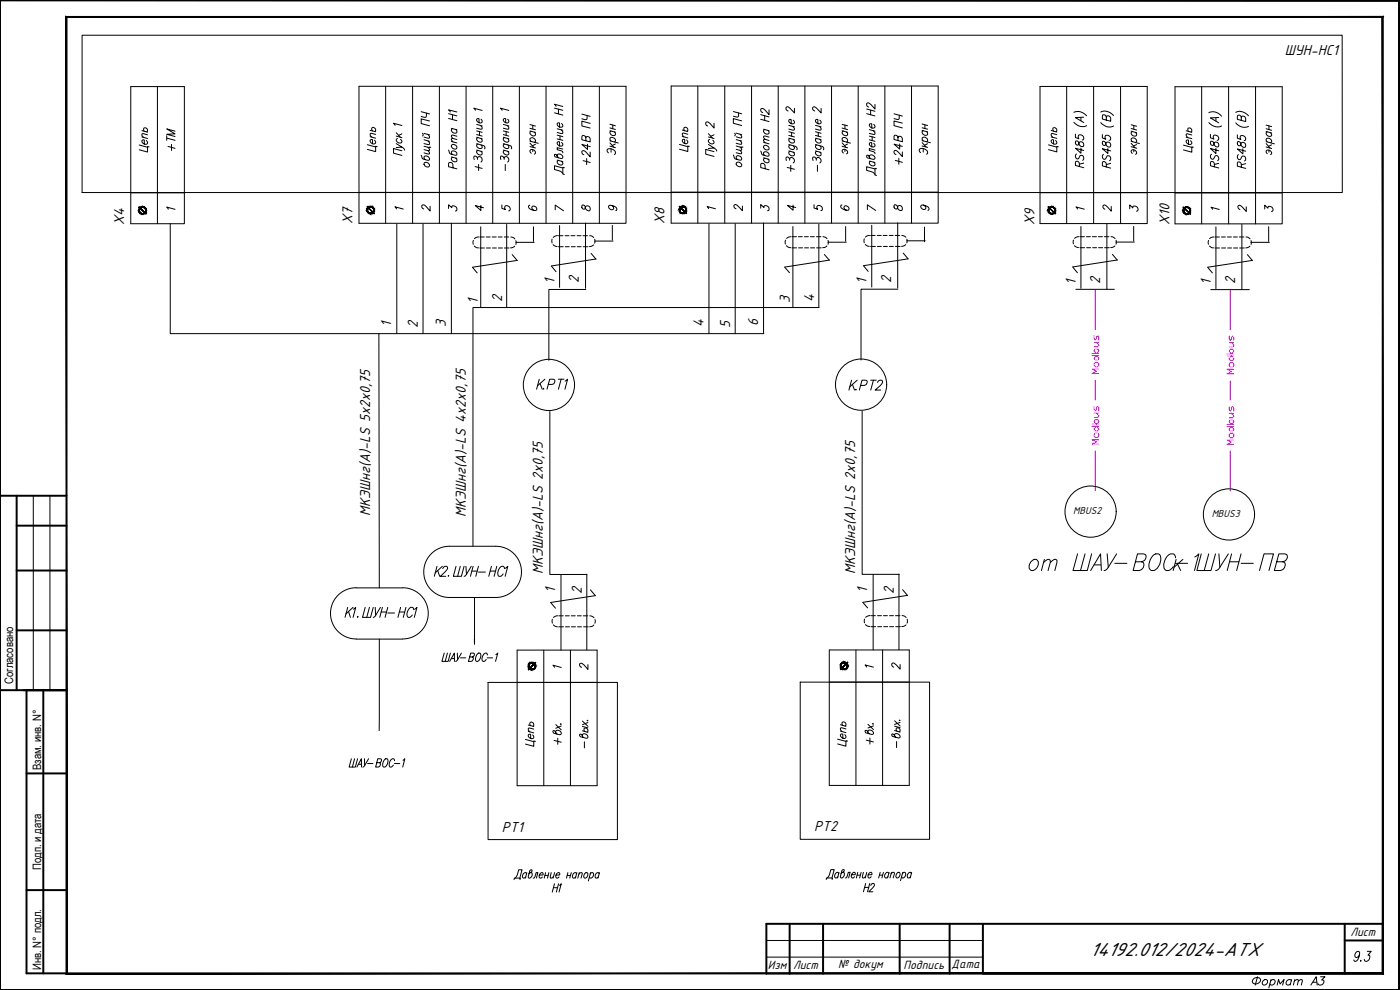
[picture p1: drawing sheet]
<svg xmlns="http://www.w3.org/2000/svg" width="420mm" height="297mm" viewBox="0 0 420 297" stroke-linecap="round" stroke-linejoin="round" font-family="sans-serif">
<!-- layer: 0 -->
<g fill="none" stroke="#000" stroke-width=".3">
<path d="M39.2 26h16.1v41.1h-16.1zM47.2 26v41.1M107.7 25.9h80.2v41.1h-80.2zM115.7 25.9v41.1M118.6 37.6l-.5-.6 2.5 .7M118.9 39.8l1.2 1.4M123.8 25.9v41.1M131.9 25.9v41.1M134.6 35.5l2.5 .7M134.6 34.1l2.5 .7M135.1 33.6l-.5-.6 2.5 .6M135.5 38.5l1.6 .4"/>
<path d="M135.8 38.6a.86 .86 0 0 0 0 1.1 .86 .86 0 0 0 1.1 .2l.2-.5-.3-.6M135.8 34.4v1.4M139.9 25.9v41.1M142.7 33.1l-.5-.6 2.5 .6M143 39.3l1.7 .4M143 37.3l1.7 .5M143.9 39.5v1.1M144.2 37.7l.4 .3v.8l-1.6-.3M144.4 35.8a.68 .68 0 0 1 .1 1.1 .68 .68 0 0 1-1.1-.3l-.4-.8 .5-.3 .3 .1v1.2M147.9 25.9v41.1M150.7 33.1l-.5-.6 2.5 .6M151 39.3l1.7 .4"/>
<path d="M151 37.3l1.7 .5M151.9 39.5v1.1M152.2 37.7l.4 .3v.8l-1.6-.3M152.4 35.8a.68 .68 0 0 1 .1 1.1 .68 .68 0 0 1-1.1-.3l-.4-.8 .5-.3 .3 .1v1.2M155.9 25.9v41.1M163.9 25.9v41.1M166.4 33.9l2.5 .6M166.4 32.5l2.5 .6M166.9 31.9l-.5-.6 2.5 .6M167.2 38.6l1.7 .5M167.6 32.8v1.4M168.4 38.9l.5 .7-.1 .5-1.6-.4"/>
<path d="M168.5 37.1a.64 .64 0 0 1 .3 .9 .97 .97 0 0 1-1.1 0 .97 .97 0 0 1-.4-1.1h.6v1.2M171.9 25.9v41.1M174.6 34.2l2.5 .7M176.2 34.7l-.1 1.1-.5 .1-1-.3M177.1 37l-2.5-.6v1.4l2.5 .6M179.9 25.9v41.1M183 39.2l1.7 .5M183 37.3l1.7 .4M183 38.4l1.7 .4M183.4 39.3a.84 .84 0 0 0-.1 1.2 .84 .84 0 0 0 1.2 .1l.2-.5-.3-.5M183.9 37.5v1.1M201.4 25.8h80.2v41.2h-80.2z"/>
<path d="M209.4 25.8v41.2M214.3 37v1.4l-1.2-1.3-.8-.5a.62 .62 0 0 0-.5 .6 .62 .62 0 0 0 .6 .6M217.5 25.8v41.2M220.1 33.5l2.5 .6M220.5 39.9l.2 .4-.2 .5M220.9 39.9l1.7 .5M221.7 33.9v.9l-.3 .3-1.3-.2M222.6 36.3l-2.5-.7v1.4l2.5 .7M225.6 25.8v41.2M228.3 35.8l2.5 .7M228.3 34.4l2.5 .7M229.2 38.8l1.6 .4"/>
<path d="M229.5 38.8a.51 .51 0 0 0-.2 .9l.2 .3 1 .2 .3-.3-.3-.8M229.5 34.7v1.4M230.8 33v1.4l-1.5-1.6-.9-.2-.1 .6 .6 .6M233.6 25.8v41.2M236.7 39.5l1.7 .5M236.7 37.6l1.7 .4M237.6 39.7v1.2M237.9 37.9l.5 .7-.1 .4-1.6-.3M238 36.1a.63 .63 0 0 1 .3 .9 .97 .97 0 0 1-1.1 0 .97 .97 0 0 1-.3-1.1h.5v1.2M238.4 32.5v1.4l-1.5-1.6-.8-.2-.2 .7 .6 .5M241.6 25.8v41.2M244.7 39.5l1.7 .5"/>
<path d="M244.7 37.6l1.7 .4M245.6 39.7v1.2M245.9 37.9l.5 .7-.1 .4-1.6-.3M246 36.1a.63 .63 0 0 1 .3 .9 .97 .97 0 0 1-1.1 0 .97 .97 0 0 1-.3-1.1h.5v1.2M246.4 32.5v1.4l-1.5-1.6-.8-.2-.2 .7 .6 .5M249.6 25.8v41.2M257.6 25.8v41.2M260.1 34.1l2.5 .7M260.1 32.7l2.5 .7M260.9 38.9l1.7 .5M261.3 33v1.4M262.1 39.2l.5 .7-.1 .4-1.6-.3"/>
<path d="M262.2 37.3a.64 .64 0 0 1 .3 1 .97 .97 0 0 1-1.1-.1 .97 .97 0 0 1-.4-1h.6v1.2M262.6 31.3v1.4l-1.2-1.3-.8-.6a.65 .65 0 0 0-.5 .7 .65 .65 0 0 0 .6 .6M265.6 25.8v41.2M268.3 34.1l2.5 .7M269.9 34.6v.9l-.3 .3-1.3-.2M270.8 36.9l-2.5-.6v1.4l2.5 .7M273.6 25.8v41.2M276.7 39.1l1.7 .5M276.7 37.2l1.7 .5M276.7 38.3l1.7 .5M277.1 39.2a.86 .86 0 0 0-.1 1.2 .86 .86 0 0 0 1.2 .1l.2-.5-.4-.5M277.6 37.5v1.1"/>
<path d="M312.1 25.9h32.2v41.2h-32.2zM320.1 25.9v41.2M322.3 36.7a3.2 3.2 0 0 0 3.8 1M322.3 33.7a3.1 3.1 0 0 1 3.8 1M324.4 35.2v1M325.2 35.2l-2.5 .1 2.5 1.5M328.2 25.9v41.2M330.4 36.8a3.1 3.1 0 0 0 3.8 1M330.4 33.6a3.1 3.1 0 0 1 3.8 1.1M332 35.1l-.4-.6-.6-.1-.2 .4v.9l2.5 .7v-.9l-.4-.7-.8 .1-.1 1.2M336.3 25.9v41.2M352.6 26h32.2v41.2h-32.2z"/>
<path d="M360.6 26v41.2M362.8 36.8a3.2 3.2 0 0 0 3.8 1M362.8 33.8a3.1 3.1 0 0 1 3.8 1.1M364.9 35.3v1M365.8 35.2l-2.5 .2 2.5 1.5M368.7 26v41.2M370.9 36.9a3.1 3.1 0 0 0 3.8 1M370.9 33.7a3.1 3.1 0 0 1 3.8 1M372.5 35.2l-.4-.6h-.6l-.2 1.2 2.5 .7v-1l-.4-.6-.7 .1-.2 1.1M376.8 26v41.2M39.2 57.9h16.1M107.7 57.7h80.2"/>
<path d="M118.9 43.1l1.7 1-1.7 .2M118.9 40.8l1.7 .5M119.3 41.6l-.3 .1a.93 .93 0 0 0 .5 1.1 .93 .93 0 0 0 1.1-.2l-.4-.8M120.6 45.2l-2.5-.6v1.4l2.5 .6M120.6 44.1l.5 .3 .3 .7M120.6 40.2l-1 .4M134.6 45l.6 1.2 1.7 .4a.8 .8 0 0 0-.3-1.2 .8 .8 0 0 0-1.1 .5l.3 .5M135.5 47.1l1.6 .4M135.5 42.4l1.6 .5M135.6 43.5a.86 .86 0 0 1 1.2 .1 .86 .86 0 0 1 0 1.1l-1-.2a.66 .66 0 0 1-.2-1zM135.8 47.2a.86 .86 0 0 0 0 1.1 .86 .86 0 0 0 1.1 .2l.2-.6-.3-.5M135.9 50.4l-.2-1.4-.6-.3-.4 .1-.1 1.2 2.5 .7"/>
<path d="M137.1 41.9l-1.5-.3-.1 .3 .4 .7M137.1 40.9l-1.5-.4-.1 .4 .4 .7M142.3 47.9v-1.1a.81 .81 0 0 1 1 .6 .82 .82 0 0 1 1.3 0 .82 .82 0 0 1-.2 1.2M142.6 50l2.1 .5M143 43.1l2.3 .7 .2 .4-.1 .4M143 45l1.7 .5M143 41.2l1.7 .4M143 40.4l1.7 .4M143.3 47.4v.4M143.4 45.1a.84 .84 0 0 0-.1 1.2 .84 .84 0 0 0 1.2 .1l.2-.5-.3-.5M143.4 43.2l-.1 .1a.87 .87 0 0 0 .1 1.2 .87 .87 0 0 0 1.2-.1l.1-.4-.3-.5M143.4 41.3a.84 .84 0 0 0-.1 1.1 .84 .84 0 0 0 1.2 .2l.2-.6-.3-.4"/>
<path d="M143.6 49.3v1.9M150.3 47.9v-1.1l.5 .1 .5 .5a.82 .82 0 0 1 1.3 0 .82 .82 0 0 1-.2 1.2M151 43.1l2.3 .7 .2 .4-.1 .4M151 45l1.7 .5M151 41.2l1.7 .4M151 40.4l1.7 .4M151.3 47.4v.4M151.4 45.1a.84 .84 0 0 0-.1 1.2 .84 .84 0 0 0 1.2 .1l.2-.5-.3-.5M151.4 43.2l-.1 .1a.87 .87 0 0 0 .1 1.2 .87 .87 0 0 0 1.2-.1l.1-.4-.3-.5M151.4 41.3a.84 .84 0 0 0-.1 1.1 .84 .84 0 0 0 1.2 .2l.2-.6-.3-.4M151.6 49.3v1.9M167.2 46.8v-.3a.93 .93 0 0 1 1.2-.2 .93 .93 0 0 1 .4 1.1l-.4 .2-1.8-.5-.1-.8a.77 .77 0 0 1 .8 .8l.3 .2"/>
<path d="M167.2 48l1.7 .5M167.2 40.5l1.7 .5M167.2 41.7l1.7 .4M167.6 48.1a.84 .84 0 0 0-.1 1.2 .84 .84 0 0 0 1.2 .1l.2-.5-.4-.5M168.1 40.8v1.1M168.5 42.7a.63 .63 0 0 1 .3 1 .97 .97 0 0 1-1.1 0 .97 .97 0 0 1-.4-1.1h.6v1.2M168.9 50.4l-2.5-.7v1.2a3.2 3.2 0 0 1 2.5 1.1M168.9 44.7l-1.7-.4v.6l1.6 .5 .1 .5M169.4 50.3l-.5-.1v2l.5 .2M175 48.2l2.1 .6M175.8 41.3l-.2-.4-.7-.2-.3 .3v.9l2.5 .7v-.9l-.4-.7h-.8l-.1 1.2M176.1 47.6v1.8"/>
<path d="M176.3 43.3v1.5l-1.7-1.5 2.5 .7M177.1 45.6v1.5l-1.2-1.4-.8-.5-.5 .3v.4l.6 .5M182.6 45.9a.75 .75 0 0 1-.3-1.1 1.52 1.52 0 0 1 2.3 1.4l-.2 .1M183 43.8l1.7 .5M183 42.9l1.2 1.3M183 42.2l2.5 .7M183.4 42.3a.61 .61 0 0 1-.4-.5 .61 .61 0 0 1 .4-.6l.6 .1a.79 .79 0 0 1 .6 1.1l-.2 .2M183.4 44.6v1.1M184.7 43.2l-.9 .4M201.4 57.6h80.2M212.6 43.3l1.7 1.1-1.7 .2M212.6 41.1l1.7 .5"/>
<path d="M212.6 40.1l1.2 1.3M213 41.8l-.3 .1a.93 .93 0 0 0 .4 1.1 .93 .93 0 0 0 1.2-.1l-.4-.8M214.3 45.5l-2.5-.7v1.5l2.5 .6M214.3 44.4l.7 .6 .1 .3M214.3 40.5l-1 .4M220.1 46.5l.6 1.2 1.7 .3a.88 .88 0 0 0-.3-1.1 .88 .88 0 0 0-1.2 .1l.4 .8M220.9 43.8l1.7 .5v-.2h.4M220.9 41.9l1.7 .4M221.1 48.8a.94 .94 0 0 1 1.1 0 .94 .94 0 0 1 .3 1.1 .94 .94 0 0 1-1.1 0 .94 .94 0 0 1-.3-1.1zM222.1 45.1l.5 .6-.1 .4-1.6-.3M222.1 44.1l.5 .6-.1 .4-1.6-.3M222.1 42.2l.5 .6-.1 .5-1.6-.3"/>
<path d="M222.1 40.3l.5 .6-.1 .5-1.6-.4M228.3 45.3l.6 1.2 1.7 .3a.82 .82 0 0 0-.3-1.2 .82 .82 0 0 0-1.1 .5l.3 .5M229.2 47.4l1.6 .4M229.2 42.7l1.6 .5M229.3 43.8a.97 .97 0 0 1 1.1 0 .97 .97 0 0 1 .3 1.1 .95 .95 0 0 1-1.1-.1 .95 .95 0 0 1-.3-1zM229.5 47.4a.51 .51 0 0 0-.2 .9l.2 .3 1 .2 .3-.3-.3-.8M229.6 50.6l-.2-1.3-1-.2-.1 1.2 2.5 .7M230.8 42.1l-1.5-.3-.1 .4 .4 .6M230.8 41.1l-1.5-.3-.1 .4 .4 .6M236 48.2l-.1-.8a.48 .48 0 0 1 .8-.1l.3 .4a.82 .82 0 0 1 1.2-.2 .82 .82 0 0 1 .1 1.2l-.3 .2M236.3 50.2l2.1 .6M236.7 43.4l2.3 .7 .2 .3-.1 .5"/>
<path d="M236.7 45.3l1.7 .4M236.7 41.5l1.7 .4M236.7 40.6l1.7 .5M237 47.7v.4M237.1 45.4l-.2 .1a.93 .93 0 0 0 .4 1.1 .93 .93 0 0 0 1.1-.1l-.4-.8M237.1 43.5h-.1a.81 .81 0 0 0 .3 1.2 .81 .81 0 0 0 1.1-.5l-.4-.5M237.1 41.6l-.2 .1a.93 .93 0 0 0 .4 1.1 .93 .93 0 0 0 1.1-.2l-.4-.8M237.3 49.6v1.8M244 48.2l-.1-.8a.48 .48 0 0 1 .8-.1l.3 .4a.82 .82 0 0 1 1.2-.2 .82 .82 0 0 1 .1 1.2l-.3 .2M244.7 43.4l2.3 .7 .2 .3-.1 .5M244.7 45.3l1.7 .4M244.7 41.5l1.7 .4"/>
<path d="M244.7 40.6l1.7 .5M245 47.7v.4M245.1 45.4l-.2 .1a.93 .93 0 0 0 .4 1.1 .93 .93 0 0 0 1.1-.1l-.4-.8M245.1 43.5h-.1a.81 .81 0 0 0 .3 1.2 .81 .81 0 0 0 1.1-.5l-.4-.5M245.1 41.6l-.2 .1a.93 .93 0 0 0 .4 1.1 .93 .93 0 0 0 1.1-.2l-.4-.8M245.3 49.6v1.8M260.9 47.1a.87 .87 0 0 1 1.1-.6 .87 .87 0 0 1 .6 1l-.5 .3-1.8-.4-.1-.8a.77 .77 0 0 1 .8 .7l.3 .3M260.9 48.3l1.7 .5M260.9 40.8l1.7 .5M260.9 41.9l1.7 .5M261.3 48.4l-.3 .1a.93 .93 0 0 0 .4 1.1 .93 .93 0 0 0 1.2-.1l-.4-.8M261.7 41v1.1"/>
<path d="M262.2 43a.64 .64 0 0 1 .3 1 .97 .97 0 0 1-1.1-.1 .97 .97 0 0 1-.4-1l.6-.1v1.3M262.6 50.7l-2.5-.7v1.1a2.97 2.97 0 0 1 2.5 1.2M262.6 45l-1.7-.4v.6l1.6 .5 .1 .4M263.1 50.6l-.5-.1v2l.5 .1M268.7 48.1l2.1 .6M269.5 41.3l-.2-.5-.7-.2-.3 .3v1l2.5 .6v-.9l-.5-.6h-.7l-.1 1.2M269.7 47.5v1.8M270 43.2v1.5l-1.7-1.4 2.5 .6M270.8 45.6v1.4l-1.2-1.3-.8-.6a.65 .65 0 0 0-.5 .7 .65 .65 0 0 0 .6 .6M276.3 45.8a.68 .68 0 0 1-.4-.6 .68 .68 0 0 1 .4-.6 1.7 1.7 0 0 1 2.1 1.4l-.4 .3M276.7 43.8l1.7 .4M276.7 42.8l1.2 1.3"/>
<path d="M276.7 42.2l2.5 .6M277.1 42.3a.62 .62 0 0 1-.4-.6 .62 .62 0 0 1 .4-.5 .84 .84 0 0 1 1.1 .2 .84 .84 0 0 1-.2 1.1M277.1 44.6v1M278.4 43.1l-.9 .5M312.1 57.8h32.2M322.7 40.2v1.1l1.1 .3-.1-.1a.66 .66 0 0 1-.1-.9 .66 .66 0 0 1 .9-.1 .77 .77 0 0 1 .7 .6 .77 .77 0 0 1-.4 .9M322.9 42.3a.72 .72 0 0 0-.1 .9 .72 .72 0 0 0 .8 .3 .83 .83 0 0 1 1.1-.9 .83 .83 0 0 1 .3 1.4l-.6-.1-.5-.4-.3-1zM323.1 46.2a.7 .7 0 0 0-.3 1 .7 .7 0 0 0 1 .2l.4-.7a.81 .81 0 0 1 1 .4 .81 .81 0 0 1-.3 1M323.9 50l-.1-1.3-.3-.3-.6 .1-.2 1.1 2.5 .7M324.4 44.4v1.6l-1.7-1.5 2.5 .7M325.2 48.9l-1.3 .4M330.8 40.4v1l1.1 .4a.72 .72 0 0 1-.1-1.2 .72 .72 0 0 1 1.2 .2 .76 .76 0 0 1 .1 1.3h-.2"/>
<path d="M331 42.4a.73 .73 0 0 0-.2 .9 .73 .73 0 0 0 .8 .3 .88 .88 0 0 1 1.1-1 .88 .88 0 0 1 .5 1.4 1.27 1.27 0 0 1-1.6-1.4zM331.2 46.3a.74 .74 0 0 0-.4 1 .74 .74 0 0 0 1 .4l.5-.9a.78 .78 0 0 1 1 .4 .78 .78 0 0 1-.3 1M332 50.1l-.1-1.3-.9-.3-.2 .3v1l2.5 .6M332.5 44.6v1.4l-1.7-1.4 2.5 .7M333.3 49l-1.3 .4M352.6 57.9h32.2M363.3 40.3v1l1 .4-.1-.1a.64 .64 0 0 1 0-.7 .64 .64 0 0 1 .6-.4 .83 .83 0 0 1 .9 .6 .83 .83 0 0 1-.4 1M363.4 42.4a.78 .78 0 0 0 .5 1.2h.2a.83 .83 0 0 1 1.1-.9 .83 .83 0 0 1 .3 1.4l-.6-.1-.5-.4-.3-1zM363.6 46.3a.7 .7 0 0 0-.3 1 .7 .7 0 0 0 1 .2l.4-.7a.79 .79 0 0 1 1 .4 .79 .79 0 0 1-.3 1M364.4 50.1l-.2-1.4-.8-.2-.1 1.2 2.5 .7M364.9 44.5v1.5l-1.6-1.4 2.5 .6M365.8 49l-1.4 .3"/>
<path d="M371.3 40.5v1l1.1 .4a.72 .72 0 0 1 0-1.2 .72 .72 0 0 1 1.1 .2 .76 .76 0 0 1 .1 1.2l-.2 .1M371.5 42.5a.74 .74 0 0 0-.1 .9 .74 .74 0 0 0 .8 .3 .83 .83 0 0 1 1.1-.9 .83 .83 0 0 1 .3 1.4l-.8-.2-.6-1.3zM371.7 46.4a.74 .74 0 0 0-.3 1 .74 .74 0 0 0 .9 .4l.5-.9a.78 .78 0 0 1 1 .4 .78 .78 0 0 1-.3 1M372.5 50.2l-.1-1.3-.8-.3-.3 .3v1l2.5 .6M373 44.6v1.6l-1.7-1.5 2.5 .7M373.8 49.1l-1.3 .4M142.1 72.1l-.1 1.2M142.3 73.8l.7 .5 .6 .1M143.6 71.1l-1.2 .5M144 74.4h1.4M144 71.1h1.3M145.9 71.1h1.2"/>
<path d="M146 74.4h1.2M147.7 71.1h1.2M147.8 74.4h1.2M149.5 71.1h1.2M149.6 74.4h1.2M151.3 71.1h1.4M151.4 74.4h1.4M153.3 71.1l.9 .3 .3 .3M153.7 76.4l1.5 1.7M154.5 73.9l-1.3 .5M154.8 72.7h5.5M154.8 72.2v1.1"/>
<path d="M155.2 78.1l-13.3 2.1M165.4 79.8l1.5 1.7M165.7 71.7v1.2M166 73.4l1.2 .6M167.3 70.7l-1.3 .5M167.6 74h1.4M167.6 70.7h1.4M169.6 70.7h1.2M169.6 74h1.2M171.4 70.7h1.2M171.4 74h1.2M173.2 70.7h1.2"/>
<path d="M173.2 74h1.2M175 70.7h1.3M175 74h1.4M177 70.7l.5 .1 .7 .5M177.4 76l1.5 1.7-13.3 2.1M178.1 73.5l-1.2 .5M178.4 72.3h5.6M178.5 71.8l-.1 1.2M235.8 72l-.1 1.2M236 73.7l.6 .5 .7 .1M237.3 71l-.6 .1-.6 .5M237.7 74.4h1.4"/>
<path d="M237.7 71h1.3M239.6 71h1.2M239.6 74.4h1.3M241.4 71h1.2M241.5 74.4h1.2M243.2 71h1.2M243.2 74.4h1.3M245 71h1.4M245.1 74.4h1.4M247 71l.9 .3 .3 .3M247.4 76.4l1.5 1.6M248.2 73.8l-.7 .4-.6 .1"/>
<path d="M248.5 72.7h5.5M248.5 72.1v1.2M248.9 78l-13.3 2.1M259.1 79.7l1.5 1.7M259.4 71.7v1.1M259.7 73.3l.6 .5 .6 .1M261 70.6l-1.3 .5M261.3 73.9h1.4M261.3 70.6h1.3M263.3 70.6h1.2M263.3 73.9h1.2M265 70.6h1.2"/>
<path d="M265.1 73.9h1.2M266.9 70.6h1.2M266.9 73.9h1.2M268.6 70.6h1.4M268.7 73.9h1.4M270.6 70.6l1.3 .6M271.1 75.9l1.4 1.8-13.3 2M271.8 73.4l-1.2 .5M272.1 72.2h5.6M272.2 71.7l-.1 1.2M322.2 72v1.2M322.5 73.7l1.2 .6"/>
<path d="M323.8 71l-1.3 .5M324.1 74.3h1.4M324.1 71h1.4M326.1 71h1.1M326.1 74.3h1.2M327.8 71h1.3M327.9 74.3h1.2M329.6 71h1.2M329.7 74.3h1.2M331.4 71h1.4M331.5 74.3h1.4M333.4 71l.6 .1 .6 .5"/>
<path d="M333.8 76.3l1.5 1.7-13.3 2.1M334.6 73.8l-1.3 .5M334.9 72.6h5.5M334.9 72.1v1.2M362.7 72.1v1.2M363 73.8l.6 .5 .6 .1M364.3 71.1l-1.3 .5M364.6 74.4h1.4M364.6 71.1h1.4M366.6 71.1h1.1M366.6 74.4h1.2M368.3 71.1h1.3"/>
<path d="M368.4 74.4h1.2M370.2 71.1h1.1M370.2 74.4h1.2M371.9 71.1h1.4M372 74.4h1.4M373.9 71.1l.6 .1 .7 .5M374.4 76.4l1.4 1.7M375.1 73.9l-1.3 .5M375.4 72.7h5.6M375.5 72.2v1.1M375.9 78.1l-13.4 2.1M141.8 80.2l1.4 1.7"/>
<path d="M235.5 80.1l1.4 1.7M321.9 80.1l1.4 1.7M322.9 86.8h11.5M362.4 80.2l1.5 1.7M363.4 86.9h11.5M161.8 113.8l-.8 3M162.1 115.1l.6 1.7M163.2 116.5l-.2 .2h.2M163.5 113.8l-2.2 2M164.5 115.3h1.2a.85 .85 0 0 0 .7-.6 .85 .85 0 0 0-.3-.9h-1.1l-.8 3M167.6 113.8h1.6M168.4 113.8l-.8 3"/>
<path d="M169.6 114.4l.7-.6-.8 3M106.9 176.4h13.9M106.9 176.3a7.7 7.7 0 0 0-7.7 7.7 7.7 7.7 0 0 0 7.7 7.7M120.8 176.3a7.7 7.7 0 0 1 7.7 7.7 7.7 7.7 0 0 1-7.7 7.7M129.3 166.3l2.1-1.6 2.6-.7 14.8-.1a7.7 7.7 0 0 1 7.7 7.7 7.7 7.7 0 0 1-7.7 7.7h-13.9a7.7 7.7 0 0 1-7.1-4.7 7.7 7.7 0 0 1 1.5-8.3zM177.2 177l1.4 1.7M178.7 178.7l-13.3 2M270.9 176.9l1.5 1.7-13.4 2.1M104.4 182.2l-.9 3M104.6 183.5l.6 1.7M106 182.2l-2.2 2M106 182.8l.8-.6-.8 3"/>
<path d="M106.9 191.8h13.9M107.4 184.9l-.1 .3 .2-.1M109.6 182.2l-.8 3h2.4l.8-3M110.9 182.2l-.8 3M112.6 182.2l.1 2.4M114.2 182.2l-1.6 2.7-.6 .3M114.4 183.6h1.6M114.8 182.2l-.8 3M116.4 182.2l-.8 3M116.4 183.9h2M119.8 183.6h1.7M120.2 182.2l-.8 3"/>
<path d="M121.8 182.2l-.8 3M124.2 183l-.1-.3a.84 .84 0 0 0-.9-.5 .84 .84 0 0 0-.6 .8l-.3 .4a1.51 1.51 0 0 0 .2 1.8h.5l.7-.7M124.4 182.8l.7-.6-.8 3M155.2 195.1h24v40.6h-24zM163.2 195.1v40.6M165.2 180.7l1.5 1.8M165.8 185.8v1.2M166.1 187.5l1.2 .6M167.4 184.8l-1.3 .5M167.7 188.1h1.4M167.7 184.8h1.3M169.7 184.8h1.2"/>
<path d="M169.7 188.1h1.2M171.2 195.1v40.6M171.4 184.8h1.2M171.5 188.1h1.2M173.3 184.8h1.2M173.3 188.1h1.2M175 184.8h1.4M175.1 188.1h1.4M177 184.8l.6 .1 .7 .5M178.2 187.5l-.4 .4-.8 .2M178.6 185.9l-.1 1.1M248.9 195h24v40.7h-24z"/>
<path d="M256.9 195v40.7M258.9 180.7l1.5 1.7M259.5 185.7v1.2M259.8 187.4l1.2 .6M261.1 184.7l-1.3 .5M261.4 188h1.4M261.4 184.7h1.3M263.4 184.7h1.1M263.4 188h1.2M264.9 195v40.7M265.1 184.7h1.2M265.2 188h1.2"/>
<path d="M267 184.7h1.1M267 188h1.2M268.7 184.7h1.4M268.8 188h1.4M270.7 184.7l1.2 .6M271.9 187.5l-1.3 .5M272.2 185.8v1.2M146.5 204.8h38.8v47.1h-38.8zM155.2 204.8h24M166.8 219.7a.85 .85 0 0 1 1-.6 .85 .85 0 0 1 .6 1.1l-.4 .3-1.8-.5-.3-.7 .4-.1 .2 .2 .6 .8M166.8 217.4l1.6 1.6M168.3 217.2l.1 .1-.2-.1"/>
<path d="M168.4 217.8l-1.6 .7M174.8 219.3l1.6 .4M174.8 218l1.6 .4M174.8 216.4l1.6 1.5M175.5 219.5a.63 .63 0 0 1 .1-1.1 .63 .63 0 0 1 .8 .6l-.2 .7M176.3 216.1l.1 .1h-.2M176.4 216.8l-1.6 .7M240.2 204.7h38.8v47.1h-38.8zM248.9 204.7h24M260.5 219.7v-.3a.91 .91 0 0 1 1.1-.2 .91 .91 0 0 1 .4 1.1l-2.1-.4-.3-.7 .6 .1 .6 .9M260.5 217.3l1.6 1.6M262 217.1l.1 .1h-.2"/>
<path d="M262.1 217.8l-1.6 .6M268.5 219.2l1.6 .5M268.5 217.9l1.6 .4M268.5 216.3l1.6 1.5M269.2 219.4l-.1-.1a.6 .6 0 0 1 .2-1 .6 .6 0 0 1 .8 .6v.5l-.2 .2M270 216.1l.1 .1-.2-.1M270.1 216.7l-1.6 .7M166.3 222.2l2.1 .5M167.4 221.5v1.8M174.8 220.8a.85 .85 0 0 1 1-.6 .85 .85 0 0 1 .6 1l-.4 .3-1.8-.4-.3-.7 .4-.2 .2 .2 .6 .9M175.4 222.6v1.8M260 222.1l2.1 .5"/>
<path d="M261.1 221.4v1.9M268.5 220.7v-.3a.91 .91 0 0 1 1.1-.1 .91 .91 0 0 1 .4 1l-2.1-.3-.3-.7 .6 .1 .6 .8M269.1 222.5v1.8"/>
<circle cx="42.8" cy="63.1" r="1"/>
<circle cx="111.3" cy="63" r="1"/>
<circle cx="204.9" cy="63" r="1"/>
<circle cx="315.7" cy="63.1" r="1"/>
<circle cx="356.2" cy="63.2" r="1.01"/>
<circle cx="159.7" cy="199.9" r=".99"/>
<circle cx="253.3" cy="199.8" r="1"/>
</g>
<path d="M43.8 63.1l-.1 .5M112.3 63.1l-.2 .4M206 63l-.2 .4M316.7 63.1l-.1 .4M357.2 63.2l-.1 .4M159.6 198.9l.5 .1M253.3 198.8l.5 .1" fill="none" stroke="#fff" stroke-width=".3"/>
<g fill="#fff" stroke="#fff" stroke-width=".3">
<path d="M110.4 62.4l-.2 .7zM110.4 62.4v1.1l-.2-.4zM110.4 62.4v1.1zM110.5 62.3l-.1 1.4zM110.5 62.3l-.1 1.4 .3-1.4zM110.7 62.3l-.2 1.4zM110.7 62.3l-.2 1.4zM110.7 62.2v1.6zM110.7 62.2v1.6zM110.8 62.1l-.1 1.8zM110.8 62.1l-.1 1.8zM111 62.1l-.2 1.9zM111 62.1l-.2 1.9zM111 62v2zM111 62v2zM111.2 62l-.2 2zM111.2 62l-.2 2zM111.3 62l-.3 2zM111.3 62l-.1 2zM111.3 62l-.1 2zM111.3 62v2zM111.5 62l-.2 2zM111.5 62l-.2 2zM111.5 62.1l-.2 1.9zM111.5 62.1v1.9zM111.6 62.1l-.1 1.9zM111.6 62.1l-.1 1.9zM111.8 62.2l-.3 1.8zM111.8 62.2l-.2 1.8zM111.8 62.3l-.2 1.7zM111.8 62.3v1.6zM111.9 62.3l-.1 1.6zM111.9 62.3l-.1 1.5zM112.1 62.4l-.3 1.4zM112.1 62.4l-.2 1.3zM112.1 62.6l-.2 1.1zM112.1 62.6v1.1l.2-.6zM112.3 63.1l-.2 .6z"/>
<path d="M159 200.6l.6 .3zM159 200.6l1.1 .2zM158.9 200.6l1.2 .2zM158.9 200.6h1.3zM158.8 200.4l1.4 .2zM158.8 200.4l1.6 .2zM158.8 200.3l1.6 .3zM158.8 200.3l1.6 .1zM158.7 200.3l1.7 .1zM158.7 200.3h1.8zM158.7 200.1l1.8 .2zM158.7 200.1l1.9 .2zM158.7 200.1l1.9 .2zM158.7 200.1h1.9zM158.7 200l1.9 .1zM158.7 200l1.9 .1zM158.7 199.8l1.9 .3zM158.7 199.8l2 .2zM158.7 199.8l2 .2zM158.7 199.8l2 .2zM158.7 199.7l2 .1zM158.7 199.7l2 .1zM158.7 199.5l2 .3zM158.7 199.5l2 .3zM158.7 199.5l1.9 .2zM158.7 199.5l1.9 .2zM158.8 199.3l1.8 .2zM158.8 199.3l1.8 .2zM158.8 199.2l1.8 .3zM158.8 199.2l1.8 .3zM158.8 199.2l1.7 .1zM158.9 199.2l1.6 .1zM158.9 199.2h1.5zM159 199l1.4 .2zM159 199l1.4 .2zM159.2 199l1.2 .2zM159.2 199h1zM159.6 198.9l.6 .1z"/>
<path d="M204.1 62.4l-.2 .6zM204.1 62.4l-.1 1-.1-.4zM204.2 62.3l-.2 1.1zM204.2 62.3l-.1 1.3zM204.2 62.3l-.1 1.3 .2-1.4zM204.3 62.2l-.1 1.5zM204.4 62.1l-.2 1.6zM204.4 62.1l-.1 1.7zM204.4 62.1l-.1 1.7zM204.5 62l-.1 1.8zM204.5 62l-.1 1.8zM204.6 62l-.1 1.9zM204.6 62l-.1 1.9zM204.7 62l-.2 1.9zM204.7 62l-.1 1.9zM204.9 62l-.2 2zM204.9 62l-.2 2zM204.9 62l-.2 2zM204.9 62v2zM205 62l-.1 2zM205 62l-.1 2zM205.1 62l-.2 2zM205.1 62l-.1 2zM205.2 62l-.2 2zM205.2 62l-.1 2zM205.3 62l-.2 2zM205.3 62l-.1 1.9zM205.4 62.1l-.2 1.8zM205.4 62.1l-.1 1.8zM205.5 62.2l-.2 1.7zM205.5 62.2l-.1 1.6zM205.6 62.3l-.2 1.5zM205.6 62.3l-.1 1.5zM205.7 62.4l-.2 1.4zM205.7 62.4l-.1 1.3zM205.8 62.6l-.2 1.1zM205.8 62.6l-.1 1 .3-.6zM206 63l-.3 .6z"/>
<path d="M252.7 200.6l.6 .2zM252.7 200.6l1.1 .1zM252.6 200.5l1.2 .2zM252.6 200.5l1.3 .1zM252.5 200.4l1.4 .2zM252.5 200.4l1.5 .1zM252.5 200.3l1.5 .2zM252.5 200.3l1.6 .1zM252.4 200.2l1.7 .2zM252.4 200.2l1.8 .1zM252.4 200.1l1.8 .2zM252.4 200.1l1.9 .1zM252.3 200l2 .2zM252.3 200l2 .1zM252.3 199.9l2 .2zM252.3 199.9l2 .2zM252.3 199.8l2 .2zM252.3 199.8l2 .1zM252.3 199.7l2 .2zM252.3 199.7l2 .2zM252.3 199.6l2 .2zM252.3 199.6l2 .2zM252.4 199.5l1.9 .2zM252.4 199.5l1.9 .2zM252.4 199.4l1.9 .2zM252.4 199.4l1.9 .2zM252.5 199.3l1.8 .2zM252.5 199.3l1.8 .2zM252.5 199.2l1.8 .2zM252.5 199.2l1.8 .2zM252.5 199.2l1.7 .1zM252.6 199.1l1.6 .2zM252.6 199.1l1.5 .1zM252.7 199l1.4 .2zM252.7 199l1.3 .1zM252.9 198.9l1.1 .2zM252.9 198.9l1 .1zM253.3 198.8l.6 .2z"/>
<path d="M314.9 62.5l-.2 .6zM314.9 62.5l-.2 1zM315 62.4l-.3 1.1zM315 62.4l-.1 1.3zM315 62.4l-.1 1.3zM315 62.3v1.5zM315 62.3v1.5l.2-1.6zM315.2 62.2l-.2 1.7zM315.2 62.2l-.2 1.7zM315.3 62.2l-.1 1.8zM315.3 62.2l-.1 1.8zM315.3 62.1v1.9zM315.3 62.1v1.9zM315.5 62.1l-.2 1.9zM315.5 62.1l-.2 1.9zM315.6 62.1l-.1 2zM315.6 62.1l-.1 2zM315.6 62.1l-.1 2zM315.6 62.1v2zM315.8 62.1l-.2 2zM315.8 62.1l-.2 2zM315.8 62.1l-.2 2zM315.8 62.1v2zM316 62.1l-.2 2zM316 62.1l-.2 2zM316.1 62.2l-.3 1.9zM316.1 62.2l-.1 1.8zM316.1 62.2l-.1 1.8zM316.1 62.2v1.8zM316.3 62.3l-.2 1.7zM316.3 62.3l-.2 1.7zM316.4 62.4l-.3 1.6zM316.4 62.4l-.1 1.5zM316.4 62.5l-.1 1.4zM316.4 62.5v1.3zM316.6 62.7l-.2 1.1zM316.6 62.7l-.2 1zM316.7 63.1l-.3 .6z"/>
<path d="M355.4 62.6l-.2 .6zM355.4 62.6l-.1 1zM355.5 62.5l-.2 1.1zM355.5 62.5l-.1 1.3zM355.5 62.5l-.1 1.3zM355.6 62.4l-.1 1.5zM355.6 62.4l-.1 1.5zM355.7 62.3l-.1 1.7zM355.7 62.3l-.1 1.7zM355.8 62.3l-.1 1.7zM355.8 62.3l-.1 1.7zM355.9 62.3l-.1 1.8zM355.9 62.3l-.1 1.8zM356 62.2l-.1 2zM356 62.2l-.1 2zM356.1 62.2l-.2 2zM356.1 62.2l-.1 2zM356.2 62.2l-.1 2zM356.2 62.2l-.1 2zM356.3 62.2l-.2 2zM356.3 62.2l-.1 2zM356.4 62.2l-.2 2zM356.4 62.2l-.1 2zM356.5 62.3l-.2 1.9zM356.5 62.3l-.1 1.9zM356.6 62.3l-.2 1.9zM356.6 62.3l-.1 1.9zM356.7 62.3l-.2 1.9zM356.7 62.3l-.1 1.8zM356.8 62.4l-.2 1.7zM356.8 62.4l-.1 1.6zM356.9 62.5l-.2 1.5zM356.9 62.5l-.1 1.5zM357 62.6l-.2 1.4zM357 62.6l-.1 1.3zM357.1 62.8l-.2 1.1zM357.1 62.8l-.1 1zM357.2 63.2l-.2 .6z"/>
<path d="M42 62.6l-.2 .5zM42 62.6l-.1 1zM42.1 62.4l-.2 1.2zM42.1 62.4l-.1 1.3zM42.1 62.4l-.1 1.3zM42.2 62.3l-.1 1.6zM42.2 62.3l-.1 1.6 .2-1.6zM42.3 62.3l-.1 1.7zM42.3 62.3l-.1 1.7zM42.4 62.2l-.1 1.8zM42.4 62.2l-.1 1.8zM42.5 62.2l-.1 1.9zM42.5 62.2l-.1 1.9zM42.6 62.2l-.2 1.9zM42.6 62.2l-.1 1.9zM42.7 62.1l-.1 2zM42.7 62.1l-.1 2zM42.8 62.1l-.2 2zM42.8 62.1l-.1 2zM42.9 62.1l-.2 2zM42.9 62.1l-.1 2zM43 62.2l-.2 1.9zM43 62.2l-.1 1.9zM43.1 62.2l-.2 1.9zM43.1 62.2l-.1 1.9zM43.2 62.2l-.2 1.9zM43.2 62.2l-.1 1.9zM43.3 62.3l-.2 1.8zM43.3 62.3l-.1 1.8zM43.4 62.3l-.2 1.8zM43.4 62.3l-.1 1.7zM43.5 62.4l-.2 1.6zM43.5 62.4l-.1 1.6zM43.6 62.6l-.2 1.4zM43.6 62.6l-.1 1.3zM43.7 62.7l-.2 1.2zM43.7 62.7l-.1 1zM43.8 63.1l-.2 .6z"/>
</g>
<g fill="#000" stroke="#000" stroke-width=".3">
<path d="M0 .2h419.8zM0 .2h419.9z"/>
<path d="M419.8 .2v296.7zM419.9 .2v296.8z"/>
<path d="M42.8 62.1h.4l-.1 .2zM42.8 62.1l.3 .2zM42.4 62.1l.4 .1zM42.4 62.1v.2l.4-.1zM42 62.4l.4-.3v.2zM42 62.4l.4-.1zM42 62.4l-.2 .3zM41.8 62.7l.3-.2zM41.8 62.7l-.1 .4zM41.9 62.8l-.2 .3zM41.7 63.1h.2l-.1 .5zM41.9 63.1l-.1 .5zM41.8 63.6l.1-.1 .1 .4zM41.9 63.5l.1 .4zM42.1 63.8l.3 .3zM42.1 63.8l.3 .3zM42.4 64l.4 .2zM42.4 64l.4 .2zM42.8 64.1h.4zM42.8 64.1h.4zM43.1 64l.4-.1zM43.1 64l.4-.1zM43.4 63.8l.4-.2-.3 .3zM43.6 63.5l-.2 .3 .4-.2zM43.9 63.1l-.1 .5zM43.7 63.1l-.1 .4 .3-.4zM43.8 62.7l.1 .4h-.2zM43.6 62.8l.1 .3 .1-.4zM43.5 62.4l.1 .4zM43.5 62.4l.1 .4zM43.2 62.1l.2 .4zM43.2 62.1l.2 .4z"/>
<path d="M41.7 62.1l2.2 2.1zM41.7 62.1l2.2 2.1z"/>
<path d="M111.3 62h.4zM111.3 62l.3 .2zM110.8 62h.5v.1zM110.8 62l.5 .1zM110.5 62.3l.4-.1zM110.5 62.3l.4-.1zM110.5 62.3l-.3 .3zM110.2 62.6l.4-.2zM110.2 62.6l.2 .1-.2 .4zM110.4 62.7l-.2 .4zM110.2 63.1h.1l-.1 .3zM110.3 63.1l-.1 .3h.2zM110.2 63.4h.2l.1 .4zM110.4 63.4l.1 .4zM110.6 63.7l.2 .3zM110.6 63.7l.2 .3zM110.9 63.9l.4 .2-.5-.1zM110.9 63.9l.4 .2zM111.3 64h.4l-.4 .1zM111.3 64h.4zM111.6 63.9l.4-.1zM111.6 63.9l.4-.1zM111.9 63.7l.3-.3zM112.1 63.4l-.2 .3zM112.3 63.1l-.2 .3zM112.2 63.1l-.1 .3zM112.2 62.6l.1 .5zM112.1 62.7l.1 .4zM112 62.3l.2 .3zM111.9 62.4l.2 .3-.1-.4zM111.7 62l.3 .3zM111.7 62l.2 .4z"/>
<path d="M110.2 62l2.1 2.2zM110.2 61.9l2.2 2.1z"/>
<path d="M204.9 61.9l.5 .1-.1 .1zM204.9 61.9l.4 .2zM204.5 62l.4-.1v.1zM204.5 62h.4zM204.2 62.2l.3-.2 .1 .1zM204.2 62.2l.4-.1zM204.2 62.2l-.3 .4zM203.9 62.6l.4-.3zM203.9 62.6h.2l-.2 .4zM204.1 62.6l-.2 .4zM203.9 63v.4zM204 63l-.1 .4zM203.9 63.4l.2-.1 .1 .4zM204.1 63.3l.1 .4zM204.3 63.6l.2 .4zM204.3 63.6l.2 .4zM204.6 63.8l.3 .2h-.4zM204.6 63.8l.3 .2zM204.9 63.9l.5 .1zM204.9 63.9l.5 .1zM205.3 63.8l.4-.1zM205.3 63.8l.4-.1zM205.6 63.6l.3-.2-.2 .3zM205.8 63.3l-.2 .3 .3-.2zM206 63l-.1 .4zM205.9 63l-.1 .3zM205.9 62.6l.1 .4zM205.8 62.6l.1 .4zM205.7 62.2l.2 .4zM205.6 62.3l.2 .3-.1-.4zM205.4 62l.3 .2zM205.4 62l-.1 .1 .3 .2z"/>
<path d="M203.8 62l2.2 2zM203.9 61.9l2.1 2.1z"/>
<path d="M315.6 62l.5 .1-.1 .2zM315.6 62l.4 .3zM315.3 62.1l.3 .1zM315.3 62.1v.2l.3-.1zM314.9 62.3l.4-.2v.2zM314.9 62.3h.4zM314.9 62.3l-.2 .4zM314.7 62.7l.3-.3zM314.7 62.7l-.1 .4zM314.8 62.8l-.2 .3zM314.6 63.1h.1v.4zM314.7 63.1v.4zM314.7 63.5l.1-.1 .1 .5zM314.8 63.4l.1 .5zM315 63.7l.3 .4zM315 63.7l.3 .4zM315.3 64l.3 .2zM315.3 64l.3 .2zM315.6 64l.5 .1zM315.6 64l.5 .1zM316 64l.4-.1zM316 64l.4-.1zM316.3 63.7l.4-.2-.3 .4zM316.5 63.4l-.2 .3 .4-.2zM316.7 63.1v.4zM316.6 63.1l-.1 .3 .2-.3zM316.7 62.7v.4h-.1zM316.5 62.8l.1 .3 .1-.4zM316.4 62.3l.1 .5zM316.4 62.3l.1 .5zM316.1 62.1l.3 .2zM316.1 62.1l.2 .3z"/>
<path d="M314.5 62.1l2.3 2zM314.5 62.1l2.3 2z"/>
<path d="M356.2 62.1l.3 .2zM356.2 62.1l.3 .2zM355.8 62.2l.4-.1zM355.8 62.2l.4 .1zM355.4 62.4l.4-.2zM355.4 62.4l.4-.1zM355.4 62.4l-.2 .4zM355.2 62.8l.3-.2zM355.2 62.8l-.1 .4zM355.3 62.9l-.2 .3zM355.1 63.2h.2l-.1 .4zM355.3 63.2l-.1 .4zM355.2 63.6l.1-.1 .1 .5zM355.3 63.5l.1 .5zM355.5 63.8l.3 .4zM355.5 63.8l.3 .4zM355.8 64l.4 .2h-.4zM355.8 64l.4 .2zM356.2 64.1l.4 .1zM356.2 64.1l.4 .1-.1-.2zM356.5 64h.5l-.4 .2zM356.5 64h.5zM356.8 63.8l.4-.2-.2 .4zM357 63.5l-.2 .3 .4-.2zM357.3 63.2l-.1 .4zM357.1 63.2l-.1 .3 .3-.3zM357.2 62.8l.1 .4h-.2zM357 62.9l.1 .3 .1-.4zM357 62.4v.5zM357 62.4v.5zM356.6 62.2l.4 .2-.2 .2zM356.6 62.2l.2 .4z"/>
<path d="M355 62.2l2.3 2zM355 62.2l2.3 2z"/>
<path d="M158.7 199.5l-.1 .3zM158.8 199.5l-.2 .3zM158.6 199.8l.1 .5zM158.7 199.8v.5zM158.7 200.3l.2 .3zM158.8 200.2l.1 .4zM158.9 200.6l.3 .3zM159 200.5l.2 .4 .1-.2zM159.3 200.7l.3 .2h-.4zM159.3 200.7l.3 .2zM159.6 200.8l.5 .1h-.5zM159.6 200.8l.5 .1-.1-.2zM160 200.7l.4-.1-.3 .3zM160 200.7l.4-.1zM160.3 200.5l.4-.2zM160.5 200.2l-.2 .3 .4-.2zM160.7 199.8v.5l-.2-.1zM160.6 199.8l-.1 .4 .2-.4zM160.7 199.5v.3h-.1zM160.5 199.5l.1 .3 .1-.3zM160.4 199.1l.3 .4h-.2zM160.4 199.1l.1 .4zM160.1 198.9l.2 .3zM160.1 198.9l.2 .3zM159.6 198.8l.4 .2zM159.6 198.8l.4 .2zM159.2 198.9l.4-.1zM159.2 198.9h.4zM158.9 199.1l.4-.1zM158.9 199.1l.4-.1zM158.9 199.1l.1 .1-.3 .3zM158.7 199.5l.3-.3z"/>
<path d="M160.7 198.7l-2.1 2.3 2.2-2.2zM158.5 200.9l2.2-2.2-2.1 2.3z"/>
<path d="M252.3 199.4v.4zM252.5 199.4l-.2 .4zM252.3 199.8v.4zM252.4 199.8l-.1 .4zM252.3 200.2l.3 .4zM252.5 200.1l.1 .5zM252.6 200.6l.1-.2 .2 .4zM252.7 200.4l.2 .4zM253 200.6l.3 .3zM253 200.6l.3 .3zM253.3 200.7l.4 .1-.4 .1zM253.3 200.7l.4 .1zM253.7 200.6h.4zM253.7 200.6h.4zM254 200.4l.3-.2-.2 .4zM254.2 200.1l-.2 .3 .3-.2zM254.4 199.8l-.1 .4-.1-.1zM254.3 199.8l-.1 .3 .2-.3zM254.3 199.4l.1 .4h-.1zM254.2 199.4l.1 .4v-.4zM254.1 199l.2 .4h-.1zM254.1 199l.1 .4zM253.7 198.8l.3 .3zM253.7 198.8l.3 .3zM253.3 198.7l.4 .2zM253.3 198.7l.4 .2zM252.9 198.8l.4-.1v.2zM252.9 198.8l.4 .1zM252.6 199l.3-.2zM252.6 199l.4-.1zM252.6 199l.1 .1-.4 .3zM252.3 199.4l.4-.3z"/>
<path d="M254.3 198.7l-2 2.2 2.2-2.1zM254.3 198.7l-2 2.2z"/>
<path d="M.1 .2l-.1 296.8zM0 .2v296.8z"/>
<path d="M19.8 4.9v287.3l.3-.3zM19.8 4.9l.3 .3v286.7zM19.8 4.9l.3 .3 395-.3zM20.1 5.2l395-.3-.3 .3zM415.1 4.9l-.3 .3 .3 287zM414.8 5.2l.3 287-.3-.3zM19.8 292.2h395.3l-.3-.3zM19.8 292.2l.3-.3h394.7z"/>
<path d="M.1 296.9l419.8 .1zM.1 296.9l419.8 .1z"/>
</g>
<!-- layer: SYMS -->
<g fill="none" stroke="#000" stroke-width=".3">
<path d="M24.6 10.6h378.2v47.2h-378.2zM119.1 67.2v32.9M127 67.2v32.9M135.5 67v33.1M144.3 68.1v24.2M152.1 67.3v25M160.1 68.1v4.4M167.9 67.7v18.5M175.7 67v19.5M183.8 67.6v4.4M212.8 67.1v33M220.6 67.1v33"/>
<path d="M229.2 66.9v33.2M238 68v24.3M245.7 67.3v25M253.8 68v4.4M261.6 67.6v18.5M269.4 66.9v19.5M277.5 68.1v4.4M324.4 68v18.5M332.2 67.3v19.5M340.2 67.9v4.4M364.9 68.1v18.5M372.7 67.3v19.6"/>
<path d="M380.7 68v4.5M175.8 86.9h-11.1v21.2M245.8 92.3h-103.9v71.6M269.5 86.8h-11.1v21.2M229.2 100.1h-115.5l.1 76.3M165 123.5v48.9h11.1M258.7 123.4v48.9h11.2M142.4 179.3v14v-1.5M168.4 172.4v22.7M176.1 172.3v22.7M262 172.3v22.7M269.8 172.2v22.7"/>
<path d="M113.8 191.8v27.4M154.3 263.9l.1-.4h1.8l-.2 .4M154.6 263.5a3.4 3.4 0 0 0 1.1-2.5h1l-.7 2.5M158 262.2l-.1-.3a.93 .93 0 0 0-1 .5 .93 .93 0 0 0 .2 1.1l.7-.4M158.1 261.8l-.4 1.7M159.2 261.8h.3a.87 .87 0 0 1 .1 1.1 .87 .87 0 0 1-1.1 .4l.5-2.1 .6-.2v.6l-.9 .6M160 263.5l.4-.2 .5-1.5h.5l-.4 1.7M161.9 262.5h1v-.6a.91 .91 0 0 0-1 .5 .91 .91 0 0 0 .2 1.1l.7-.4M163.5 262.7h1M163.7 261.8l-.4 1.7M164.7 261.8l-.4 1.7M165.4 261.8l-.3 1.5 .4 .2 .6-.5"/>
<path d="M166.1 266.3h1.2M166.4 265.2l-.7 2.5M166.5 261.8l-.5 1.7M166.9 262.5h1v-.6a.91 .91 0 0 0-1 .5 .91 .91 0 0 0 .1 1.1l.8-.4M167.6 265.2l-.6 2.5M167.9 265.6l.5-.4-.6 2.5M170.2 262.7h1M170.4 261.8l-.4 1.7M171.4 261.8l-.4 1.7M173 262.2l-.1-.3a.93 .93 0 0 0-1 .5 .93 .93 0 0 0 .1 1.1l.8-.4M173.1 261.8l-.4 1.7M173.7 262.3l.6-.5 .4 .1-.3 1.6"/>
<path d="M173.9 261.8l-.5 1.7M175.4 262.2l.3-.3a.44 .44 0 0 1 .4-.1 .44 .44 0 0 1 .3 .4v.5l-.5 .6a.44 .44 0 0 1-.4 .2 .44 .44 0 0 1-.3-.4zM177.1 262.2l.5-.4a.86 .86 0 0 1 .5 1 .86 .86 0 0 1-.9 .7l-.3-.4M177.2 261.8l-.6 2.5M179.8 262.2l-.1-.3a.91 .91 0 0 0-1 .5 .91 .91 0 0 0 .2 1.1l.7-.4M179.9 261.8l-.4 1.7M247.9 263.9l.2-.5h1.8l-.2 .5M248.2 263.4a3.4 3.4 0 0 0 1.1-2.5h1.1l-.7 2.5M251.7 262.1l-.1-.2a.84 .84 0 0 0-1 .5 .84 .84 0 0 0 .4 1l.5-.4M251.8 261.7l-.4 1.7M252.9 261.7h.3a.93 .93 0 0 1 .1 1.1 .93 .93 0 0 1-1 .5l.4-2.2 .6-.2-.1 .6-.8 .6M253.7 263.4l.4-.1 .5-1.6h.5l-.4 1.7"/>
<path d="M255.6 262.5h1v-.6a.94 .94 0 0 0-1 .4 .94 .94 0 0 0 .1 1.1l.8-.4M257.2 262.6h1M257.4 261.7l-.4 1.7M258.4 261.7l-.4 1.7M259.1 261.7l-.3 1.6 .4 .1 .6-.5M259.5 266.3h1.2M259.8 265.1l-.7 2.5M260.1 261.7l-.4 1.7M260.6 262.5h1v-.6a.94 .94 0 0 0-1 .4 .94 .94 0 0 0 .1 1.1l.8-.4M261 265.1l-.7 2.5M261.3 265.7l.5-.6 .5 .1 .1 .6-1.7 1.8h1.3M263.9 262.6h1"/>
<path d="M264.2 261.7l-.5 1.7M265.1 261.7l-.4 1.7M266.7 262.1l-.1-.2a.95 .95 0 0 0-1 .4 .95 .95 0 0 0 .1 1.1l.8-.4M266.8 261.7l-.4 1.7M267.4 262.2l.6-.5 .4 .2-.3 1.5M267.5 261.7l-.4 1.7M269.1 262.1l.5-.4a.88 .88 0 0 1 .5 1.1 .88 .88 0 0 1-.9 .6l-.3-.4zM270.8 262.1l.5-.4a.88 .88 0 0 1 .5 1.1 .88 .88 0 0 1-1 .6l-.2-.4M270.9 261.7l-.6 2.5M273.5 262.1l-.1-.2a.93 .93 0 0 0-1 .4 .93 .93 0 0 0 .1 1.1l.8-.4M273.6 261.7l-.4 1.7"/>
<circle cx="164.7" cy="115.5" r="7.7"/>
<circle cx="258.4" cy="115.4" r="7.7"/>
<circle cx="327.3" cy="153.5" r="7.7"/>
<circle cx="368.8" cy="154.4" r="7.7"/>
</g>
<path d="M237 277.2v15M247 277.2v15M270 277.2v15M285 277.2v15M295 277.2v15h120v-15h-185v15M403.6 277.2v15M403.6 282.2h11.4" fill="none" stroke="#000" stroke-width=".59"/>
<path d="M230 282.2h65M230 287.2h65M230 292.2h65" fill="none" stroke="#000" stroke-width=".3"/>
<!-- layer: 60 -->
<path d="M0 148.7h20M5 148.7v58.4M5 157.7h15M5 171.2h15M5 189.1h15M0 207.1h20M8 207.1v84.9h12M13 207.1v84.9M8 232.1h12M8 267.1h12" fill="none" stroke="#000" stroke-width=".59"/>
<!-- layer: 25 -->
<path d="M10 148.7v58.4M15 148.7v58.4" fill="none" stroke="#000" stroke-width=".3"/>
<g fill="none" stroke="#f0f" stroke-width=".3">
<path d="M328.7 86.9v12M369.2 87v12M327.7 106.7h2M327.7 106.1h2M328.4 109l.3-.3h.7l.3 .3v.7l-.3 .4h-.7l-.3-.4zM328.4 105.1l.3-.4h.7l.3 .4v.3l-.6 .7-.7-.7zM328.4 100.7v1l.3 .4 .4-.4v-.7l.3-.3 .3 .3v1.1M328.4 102.7h1.3M328.7 114.1v5.9M329.1 106.7l.6 .7v.3l-.3 .4h-.7l-.3-.4v-.3zM329.1 102.7l.6 .7v.3l-.3 .3h-1M329.7 110.7h-2l1.4 .7-1.4 .6h2"/>
<path d="M368.3 106.8h1.9M368.3 106.2h1.9M368.9 100.8v1l.3 .3 .7-1.3 .3 .4v.9M368.9 102.8h1.3M369.2 108.8h.7l.3 .4v.6l-.3 .3h-.7l-.3-.3v-.6zM369.2 104.8h.7l.3 .3v.4l-.6 .7-.7-.7zM369.2 114.2v5.9M369.6 106.8l.6 .7v.3l-.3 .3h-.7l-.3-.3v-.3zM369.6 102.8l.6 .7v.3l-.3 .3h-1M370.2 110.8h-1.9l1.3 .7-1.3 .6h1.9M327.7 127.9h2M327.7 127.2h2"/>
<path d="M328.4 130.2l.3-.3h.7l.3 .3v.7l-.3 .4h-.7l-.3-.4zM328.4 121.9v1l.3 .4 .4-.4v-.7l.3-.3 .3 .3v1.1M328.4 123.9h1.3M328.7 125.9h.7l.3 .4v.3l-.6 .6-.7-.6v-.3zM328.7 135.2v12M329.1 127.9l.6 .7v.3l-.3 .4h-.7l-.3-.4v-.3zM329.1 123.9l.6 .7v.3l-.3 .4h-1M329.7 131.9h-2l1.4 .7-1.4 .7h2M368.3 128h1.9M368.3 127.3h1.9M368.9 122v1l.3 .3 .4-.3v-.7l.3-.3 .3 .3v1M368.9 124h1.3"/>
<path d="M369.2 130h.7l.3 .3v.7l-.3 .3h-.7l-.3-.3v-.7zM369.2 126h.7l.3 .4v.3l-.6 .6-.7-.6zM369.2 135.3v12M369.6 128l.6 .7v.3l-.3 .4h-.7l-.3-.4v-.3zM369.6 124l.6 .7v.3l-.3 .3h-1M370.2 132h-1.9l1.3 .7-1.3 .6h1.9"/>
</g>
<!-- layer: G -->
<path d="M0 .1h419.9v296.9h-419.9zM51.1 67.1v33h62.6" fill="none" stroke="#000" stroke-width=".3"/>
<g font-size="8.8">
<text x="307.6" y="172.5">от ШАУ-ВОС-1</text>
<text x="351" y="172.5">к ШУН-ПВ</text>
</g>
<text font-size="7.1" x="374.6" y="297.7">Формат А3</text>
<g font-size="6.6">
<text x="318.6" y="46.9" transform="rotate(-90 318.6 46.9)">Цепь</text>
<text x="359.1" y="46.9" transform="rotate(-90 359.1 46.9)">Цепь</text>
<text x="129.1" y="174.3">К2.ШУН-НС1</text>
<text x="255.4" y="225.1" transform="rotate(-90 255.4 225.1)">Цепь</text>
</g>
<g font-size="6.2">
<text x="45.5" y="46.9" transform="rotate(-90 45.5 46.9)">Цепь</text>
<text x="113.9" y="46.6" transform="rotate(-90 113.9 46.6)">Цепь</text>
<text x="207.8" y="46.6" transform="rotate(-90 207.8 46.6)">Цепь</text>
<text x="130.2" y="51.5" transform="rotate(-90 130.2 51.5)">общий ПЧ</text>
<text x="253.6" y="118.2">К.PT2</text>
<text x="161.6" y="225.1" transform="rotate(-90 161.6 225.1)">Цепь</text>
<text x="327.1" y="286.9">14192.012/2024-АТХ</text>
<text x="405" y="289.6">9.3</text>
</g>
<g font-size="5.7">
<text x="53.3" y="46.2" transform="rotate(-90 53.3 46.2)">+TM</text>
<text x="162.3" y="47.6" transform="rotate(-90 162.3 47.6)">экран</text>
<text x="256.1" y="47.3" transform="rotate(-90 256.1 47.3)">экран</text>
<text x="342.9" y="47.6" transform="rotate(-90 342.9 47.6)">экран</text>
<text x="383.5" y="47.6" transform="rotate(-90 383.5 47.6)">экран</text>
<text x="131.2" y="199.7">ШАУ-ВОС-1</text>
<text x="103.7" y="231.4">ШАУ-ВОС-1</text>
</g>
<g font-size="5.3">
<text x="219.1" y="64.6">2</text>
<text x="227.2" y="64.6">3</text>
<text x="266.3" y="202.1">2</text>
</g>
<g font-size="4.9">
<text x="125.2" y="64.6">2</text>
<text x="133.3" y="64.6">3</text>
<text x="149.2" y="64.6">5</text>
<text x="157.3" y="64.6">6</text>
<text x="165.5" y="64.6">7</text>
<text x="173.6" y="64.6">8</text>
<text x="181.3" y="64.6">9</text>
<text x="243.1" y="64.6">5</text>
<text x="267.1" y="64.6">8</text>
<text x="329.8" y="64.6">2</text>
<text x="338" y="64.6">3</text>
<text x="370.4" y="64.6">2</text>
<text x="378.2" y="64.6">3</text>
<text x="172.9" y="202.1">2</text>
</g>
<g font-size="4.8">
<text x="385.6" y="16.5">ШУН-НС1</text>
<text x="37.3" y="67.5" transform="rotate(-90 37.3 67.5)">X4</text>
<text x="105.7" y="67.3" transform="rotate(-90 105.7 67.3)">X7</text>
<text x="199.4" y="67.3" transform="rotate(-90 199.4 67.3)">X8</text>
<text x="310.5" y="67.5" transform="rotate(-90 310.5 67.5)">X9</text>
<text x="351" y="67.5" transform="rotate(-90 351 67.5)">X10</text>
<text x="166.4" y="85.2" transform="rotate(-90 166.4 85.2)">1</text>
<text x="173.7" y="84.8" transform="rotate(-90 173.7 84.8)">2</text>
<text x="260.1" y="85.2" transform="rotate(-90 260.1 85.2)">1</text>
<text x="267.4" y="84.8" transform="rotate(-90 267.4 84.8)">2</text>
<text x="322.9" y="85.5" transform="rotate(-90 322.9 85.5)">1</text>
<text x="330.2" y="85.2" transform="rotate(-90 330.2 85.2)">2</text>
<text x="363.4" y="85.6" transform="rotate(-90 363.4 85.6)">1</text>
<text x="370.7" y="85.2" transform="rotate(-90 370.7 85.2)">2</text>
<text x="143.4" y="91.1" transform="rotate(-90 143.4 91.1)">1</text>
<text x="150.7" y="90.7" transform="rotate(-90 150.7 90.7)">2</text>
<text x="237.1" y="91" transform="rotate(-90 237.1 91)">3</text>
<text x="244.4" y="90.7" transform="rotate(-90 244.4 90.7)">4</text>
<text x="117.4" y="98.2" transform="rotate(-90 117.4 98.2)">1</text>
<text x="125.4" y="98.5" transform="rotate(-90 125.4 98.5)">2</text>
<text x="133.8" y="98" transform="rotate(-90 133.8 98)">3</text>
<text x="211.1" y="98.2" transform="rotate(-90 211.1 98.2)">4</text>
<text x="219.1" y="98.4" transform="rotate(-90 219.1 98.4)">5</text>
<text x="227.5" y="97.9" transform="rotate(-90 227.5 97.9)">6</text>
<text x="111.1" y="154.9" transform="rotate(-90 111.1 154.9)">МКЭШнг(А)-LS 5х2х0,75</text>
<text x="139.8" y="155" transform="rotate(-90 139.8 155)">МКЭШнг(А)-LS 4х2х0,75</text>
<text x="162.9" y="172.2" transform="rotate(-90 162.9 172.2)">МКЭШнг(А)-LS 2х0,75</text>
<text x="256.6" y="172.2" transform="rotate(-90 256.6 172.2)">МКЭШнг(А)-LS 2х0,75</text>
<text x="166.6" y="177.9" transform="rotate(-90 166.6 177.9)">1</text>
<text x="174.6" y="178.2" transform="rotate(-90 174.6 178.2)">2</text>
<text x="260.3" y="177.8" transform="rotate(-90 260.3 177.8)">1</text>
<text x="268.3" y="178.1" transform="rotate(-90 268.3 178.1)">2</text>
<text x="150.6" y="249.5">РТ1</text>
<text x="244.3" y="249.5">РТ2</text>
</g>
<g font-size="4.4">
<text x="141.5" y="64.2">4</text>
<text x="234.9" y="64.2">4</text>
<text x="251.2" y="64.2">6</text>
<text x="258.9" y="64.2">7</text>
<text x="275.2" y="64.2">9</text>
</g>
<g font-size="4">
<text x="405.3" y="280.8">Лист</text>
<text x="230.5" y="290.7">Изм</text>
<text x="238" y="290.7">Лист</text>
<text x="251.5" y="290.3">№ докум</text>
<text x="271.1" y="290.7">Подпись</text>
<text x="285.6" y="290.5">Дата</text>
</g>
<g font-size="3.5">
<text x="48.7" y="64.2">1</text>
<text x="117.5" y="63.9">1</text>
<text x="211" y="63.9">1</text>
<text x="321.7" y="63.9">1</text>
<text x="362.3" y="64.2">1</text>
<text x="164.7" y="201.4">1</text>
<text x="258.2" y="201.4">1</text>
<text x="4" y="205.3" transform="rotate(-90 4 205.3)">Согласовано</text>
<text x="12.4" y="231.1" transform="rotate(-90 12.4 231.1)">Взам. инв. N°</text>
<text x="12.4" y="261.1" transform="rotate(-90 12.4 261.1)">Подп. и дата</text>
<text x="12.4" y="291.1" transform="rotate(-90 12.4 291.1)">Инв. N° подл.</text>
</g>
<g font-size="3.4">
<text x="322.1" y="154.3">MBUS2</text>
<text x="363.6" y="155.2">MBUS3</text>
</g>
</svg>
